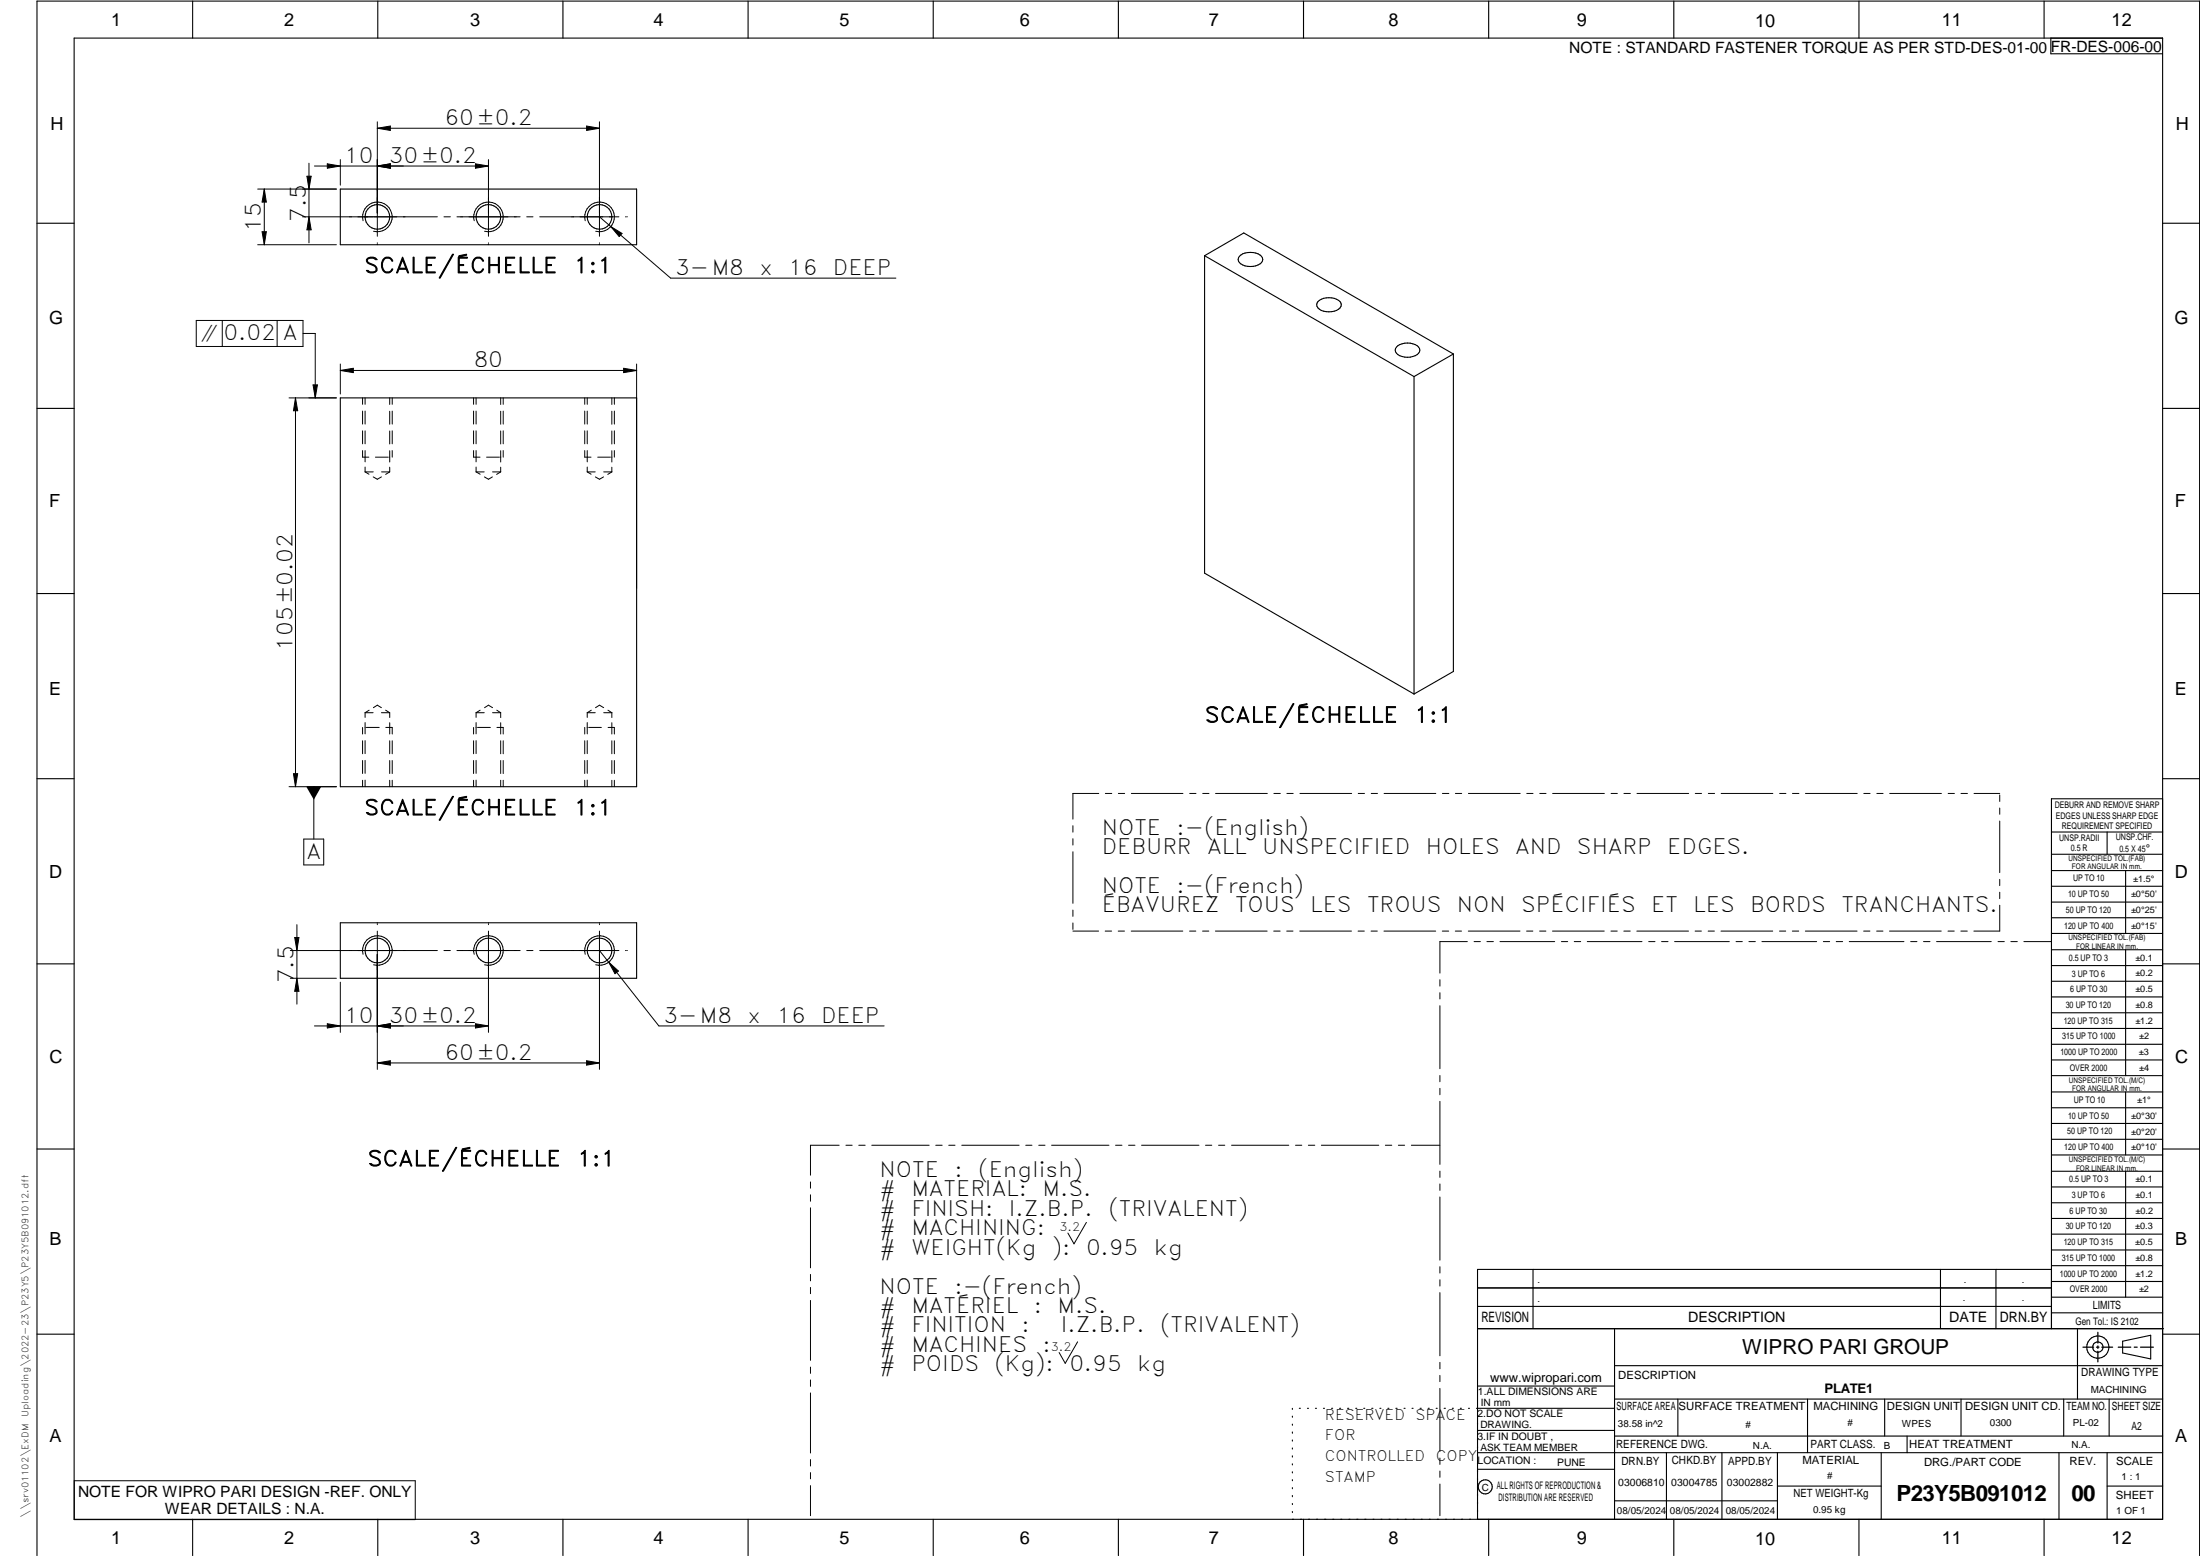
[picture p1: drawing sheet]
<svg xmlns="http://www.w3.org/2000/svg" width="594mm" height="420mm" viewBox="0 0 594 420" stroke-linecap="round" stroke-linejoin="round" font-family="sans-serif">
<g fill="none" stroke="#000" stroke-width=".3">
<path d="M20 10.3h564v400h-564zM52 .3v10M102 .3v10M152 .3v10M202 .3v10M252 .3v10M302 .3v10M352 .3v10M402 .3v10M452 .3v10M502 .3v10M552 .3v10"/>
<path d="M553.8 10.3v4.2h30.2M91.9 51.1h80v15h-80zM10 60.3h10M325.3 69l56.5 32.7M325.3 69v85.8l56.5 32.6M325.3 69l10.6-6.1 56.6 32.7M334.7 69.2a4.7 4.7 0 0 1 5.9 0 1.45 1.45 0 0 1-.9 2.3 4.4 4.4 0 0 1-5.3-1l-.1-.4zM584 60.3h10M355.9 81.4a4.7 4.7 0 0 1 6 0 1.49 1.49 0 0 1-1 2.4 4.9 4.9 0 0 1-5-.7 1.23 1.23 0 0 1 0-1.7zM377.5 93.3a4.5 4.5 0 0 1 5.8 .8 1.87 1.87 0 0 1-1.8 2.2 4.2 4.2 0 0 1-4.7-1.3 1.38 1.38 0 0 1 .7-1.7zM392.5 95.6v85.7l-10.7 6.1M392.5 95.6l-10.7 6.1"/>
<path d="M10 110.3h10M91.9 107.4h80v105h-80zM381.8 101.7v85.7M584 110.3h10M10 160.3h10M584 160.3h10M10 210.3h10M584 215.7h-30v143.1M584 210.3h10M554 224.7h30M554 230.7h30M554 235.1h30"/>
<path d="M554 239.3h30M569 224.7v6M574 235.1v17M91.9 249.2h80v15h-80zM554 243.6h30M554 247.8h30M554 252.1h30M554 256.5h30M574 256.5v33.9M10 260.3h10M554 260.7h30M554 265h30"/>
<path d="M554 269.2h30M554 273.5h30M554 277.7h30M584 260.3h10M554 282h30M554 286.2h30M554 290.4h30M554 294.9h30M554 299.1h30M574 294.9v17M10 310.3h10M554 303.4h30"/>
<path d="M554 307.6h30M554 311.9h30M554 316.3h30M574 316.3v34M584 310.3h10M554 320.5h30M554 324.8h30M554 329h30M554 333.2h30M554 337.5h30M399 358.8h185.2M399 352.8h155"/>
<path d="M399 347.8h155M414 342.8v16M436 358.8v51.5M524 342.8v16M539 342.8v16M554 341.8h30M554 346h30M554 350.3h30M554 354.5h30M554 342.8h-155v67.5M561 358.8v19M10 360.3h10"/>
<path d="M399 374.3h37M436 377.8h148M453.1 377.8v10M488.1 377.8v14.5M508.9 377.8v10M529.5 377.8v10M557.3 377.8v10M569.5 377.8v10M573.2 362.2l7.6-1.6v6.3l-7.6-1.6zM584 368.8h-148M584 360.3h10M349 380.3v.3"/>
<path d="M349 382.4v.3M349 384.6v.3M349 386.7v.3M349 388.8v.3M349 391v.3M349 393.1v.3M349 395.3v.3M349 397.4v.3M349 399.5v.3M350.9 380.3h.2M353.1 380.3h.2M355.2 380.3h.3"/>
<path d="M357.4 380.3h.3M359.6 380.3h.3M361.7 380.3h.3M363.9 380.3h.3M366.1 380.3h.3M368.3 380.3h.2M370.4 380.3h.3M372.6 380.3h.3M374.8 380.3h.3M376.9 380.3h.4M379.1 380.3h.3M381.3 380.3h.3"/>
<path d="M383.4 380.3h.4M385.6 380.3h.3M387.8 380.3h.3M390 380.3h.3M392.2 380.3h.3M394.3 380.3h.3M396.5 380.3h.3M398.7 380.3h37.3M399 396.7h37M399 392.3h185M399 386.2h37M436 387.8h148"/>
<path d="M450 392.3v18M465 392.3v18M480 392.3v18M508 392.3v18M515 387.8v4.5M556 392.3v18M569 392.3v18M52 410.3v9.7M102 410.3v9.7M152 410.3v9.7M202 410.3v9.7M252 410.3v9.7"/>
<path d="M302 410.3v9.7M349 401.7v.3M349 403.8v.4M349 406v.3M349 408.1v.3M352 410.3v9.7M402 410.3v9.7M436 405.3h44M452 410.3v9.7M480 401.3h28M502 410.3v9.7M552 410.3v9.7"/>
<path d="M569 401.3h15M10 420v-419.7h584v419.7"/>
<circle cx="101.9" cy="58.6" r="3.3"/>
<circle cx="131.9" cy="58.6" r="3.3"/>
<circle cx="161.9" cy="58.6" r="3.3"/>
<circle cx="101.9" cy="256.7" r="3.3"/>
<circle cx="131.9" cy="256.7" r="3.3"/>
<circle cx="161.9" cy="256.7" r="3.3"/>
<circle cx="566.5" cy="363.7" r="1.39"/>
<circle cx="566.5" cy="363.8" r="3"/>
<circle cx="401.1" cy="401.5" r="1.9"/>
</g>
<g fill="none" stroke="#000" stroke-width=".27">
<path d="M101.9 34.6l3.5-.6v1.2zM101.9 32.9v30.9M101.9 34.6h60M158.4 34l3.5 .6-3.5 .6zM161.9 32.9v30.9M69.6 51.1h21.2M71.4 51.1v15M71.4 51.1l.5 3.5h-1.1zM81.7 58.5h36.4M82.9 47.6h1.1l-.6 3.5zM83.4 58.5l.6 3.6h-1.1zM83.4 44.1v21.5"/>
<path d="M84.9 44.8h47M88.4 44.2l3.5 .6-3.5 .6zM91.9 43.1v6.9M98 59.6a4 4 0 0 1 3.6-5 4 4 0 0 1 4.3 4.3 4 4 0 0 1-5 3.5M101.9 44.8l3.5-.6v1.2zM119.9 58.5h1.7M123.4 58.5h17.1M128.1 59.6a4 4 0 0 1 3.5-5 4 4 0 0 1 4.3 4.4 4 4 0 0 1-5.1 3.4M128.4 44.2l3.5 .6-3.5 .6zM131.9 43.1v20.7M142.2 58.5h1.7M145.7 58.5h21.4"/>
<path d="M158 59.6a4 4 0 0 1 3.5-5 4 4 0 0 1 4.4 4.3 4 4 0 0 1-5 3.5M161.9 58.5l19.2 16.6h60.8M168.9 58.5h.1M169.2 58.5h.2M69.6 66.1h21.2M70.8 62.6h1.1l-.5 3.5zM101.9 65.6v.1M101.9 65.9v.2M131.9 65.6v.1M131.9 65.9v.2M161.9 65.6v.1M161.9 65.9v.2"/>
<path d="M164.9 61.2l3.1 1.8-.8 .9zM53 86.5h28.8v7.1h-28.8zM60 86.5v7.1M74.8 86.5v7.1M81.8 90h3.3v17.4M91.9 98.3v8.1M168.4 99.4l3.5 .6-3.5 .6zM171.9 98.3v60.6M78.1 107.4h12.7M79.8 107.4v105M79.8 107.4l.6 3.5h-1.2zM84.5 103.9h1.2l-.6 3.5z"/>
<path d="M91.9 100l3.5-.6v1.2zM91.9 100h80M97.9 107.4v1.8M97.9 111v3.5M97.9 116.3v3.5M98.6 107.4v1.8M98.6 111v3.5M98.6 116.3v3.5M105.2 107.4v1.8M105.2 111v3.6M105.2 116.4v3.5M105.9 107.4v1.8"/>
<path d="M105.9 111v3.5M105.9 116.3v3.5M127.9 107.4v1.8M127.9 111v3.5M127.9 116.3v3.5M128.6 107.4v1.8M128.6 111v3.5M128.6 116.3v3.5M135.2 107.4v1.8M135.2 111v3.6M135.2 116.4v3.5M135.9 107.4v1.8"/>
<path d="M135.9 111v3.5M135.9 116.3v3.5M157.9 107.4v1.8M157.9 111v3.5M157.9 116.3v3.5M158.6 107.4v1.8M158.6 111v3.5M158.6 116.3v3.5M165.2 107.4v1.8M165.2 111v3.6M165.2 116.4v3.5M165.9 107.4v1.8"/>
<path d="M165.9 111v3.5M165.9 116.3v3.5M97.9 121.7v1.7h1.7M98.6 127.4h2.2M98.6 126.1v1.3M98.6 121.7v3M98.6 127.4l1 .7M101.4 123.4h3.5M103 128.8l-1.1 .6-1.1-.6M103 127.4h2.2M105.2 126.2v1.2M105.2 127.4l-1.1 .7"/>
<path d="M105.2 121.7v3.1M105.9 121.7v1.7M127.9 121.7v1.7h1.7M128.6 126.1v1.3M128.6 127.4h2.2M128.6 121.7v3M128.6 127.4l1.1 .7M131.4 123.4h3.5M133 128.8l-1.1 .6-1.1-.6M133 127.4h2.2M135.2 126.2v1.2M135.2 127.4l-1.1 .7"/>
<path d="M135.2 121.7v3.1M135.9 121.7v1.7M157.9 121.7v1.7h1.7M158.6 126.1v1.3M158.6 121.7v3M158.6 127.4l1 .7M158.6 127.4h2.1M161.4 123.4h3.4M163 128.8l-1.1 .6-1.1-.6M163 127.4h2.2M165.2 126.2v1.2M165.2 127.4l-1.1 .7"/>
<path d="M165.2 121.7v3.1M165.9 121.7v1.7M97.9 196.4v1.8M98.6 200v3.5M98.6 192.4v1.3M98.6 195.1v3.1M98.6 192.4h2.1M98.9 196.4h3.5M99.7 191.8l-1.1 .6M103 191.1l-1.1-.7-1.1 .7M103 192.4h2.2M104.1 191.8l1.1 .6"/>
<path d="M104.2 196.4h1.7v1.8M105.2 192.4v1.4M105.2 195.2v3M127.9 196.4v1.8M128.6 200v3.5M128.6 192.4v1.3M128.6 195.1v3.1M128.6 192.4h2.2M128.9 196.4h3.5M129.7 191.8l-1.1 .6M133 191.1l-1.1-.7-1.1 .7M133 192.4h2.2"/>
<path d="M134.1 191.8l1.1 .6M134.2 196.4h1.7v1.8M135.2 192.4v1.4M135.2 195.2v3M157.9 196.4v1.8M158.6 200v3.5M158.6 192.4v1.3M158.6 195.1v3.1M158.6 192.4h2.1M159 196.4h3.4M159.7 191.8l-1.1 .6M163 191.1l-1.1-.7-1.1 .7"/>
<path d="M163 192.4h2.2M164.2 191.8l1 .6M164.2 196.4h1.7v1.8M165.2 192.4v1.4M165.2 195.2v3M78.1 212.4h12.7M79.2 208.9h1.2l-.6 3.5zM84.7 212.4v14.2M97.9 200v3.5M97.9 205.4v3.5M97.9 210.7v1.7M98.6 205.3v3.5"/>
<path d="M98.6 210.7v1.7M105.2 200v3.5M105.2 205.4v3.5M105.2 210.7v1.7M105.9 200v3.5M105.9 205.4v3.5M105.9 210.7v1.7M127.9 200v3.5M127.9 205.4v3.5M127.9 210.7v1.7M128.6 205.3v3.5M128.6 210.7v1.7"/>
<path d="M135.2 200v3.5M135.2 205.4v3.5M135.2 210.7v1.7M135.9 200v3.5M135.9 205.4v3.5M135.9 210.7v1.7M157.9 200v3.5M157.9 205.4v3.5M157.9 210.7v1.7M158.6 205.3v3.5M158.6 210.7v1.7M165.2 200v3.5"/>
<path d="M165.2 205.4v3.5M165.2 210.7v1.7M165.9 200v3.5M165.9 205.4v3.5M165.9 210.7v1.7M296.7 214.2h-7v7M298.5 214.2h1.7M302 214.2h1.7M305.5 214.2h13.9M321.3 214.2h1.7M324.8 214.2h1.7M328.2 214.2h14"/>
<path d="M344 214.2h1.7M347.5 214.2h1.7M351 214.2h14M366.8 214.2h1.7M370.3 214.2h1.7M373.8 214.2h13.9M389.5 214.2h1.7M393 214.2h1.7M396.5 214.2h14M412.3 214.2h1.7M415.8 214.2h1.7M419.3 214.2h13.9"/>
<path d="M435.1 214.2h1.6M438.5 214.2h1.8M442 214.2h14M457.8 214.2h1.7M461.3 214.2h1.7M464.8 214.2h13.9M480.6 214.2h1.7M484 214.2h1.8M487.5 214.2h14M503.3 214.2h1.7M506.8 214.2h1.7M510.3 214.2h13.9"/>
<path d="M526.1 214.2h1.7M529.5 214.2h1.8M533.1 214.2h6.9M540 214.7v1.7M540 218.2v1.7M82 226.6h5.4v7h-5.4zM289.7 223v1.7M289.7 226.5v1.7M289.7 230v13.9M540 221.7v13.9M540 237.4v1.7M78.4 256.7h39.7"/>
<path d="M79.6 253.2h1.1l-.5 3.5zM80.2 249.7v21.4M98 257.7a4 4 0 0 1 3.6-5 4 4 0 0 1 4.3 4.3 4 4 0 0 1-5 3.5M101.9 249.2v.1M101.9 249.6v.1M101.9 251.4v37.4M119.9 256.7h1.7M123.4 256.7h17.1M128.1 257.7a4 4 0 0 1 3.5-5 4 4 0 0 1 4.3 4.4 4 4 0 0 1-5.1 3.4M131.9 249.2v.1M131.9 249.6v.1M131.9 251.4v27.4"/>
<path d="M142.2 256.7h1.7M145.7 256.7h21.4M158 257.7a4 4 0 0 1 3.5-5 4 4 0 0 1 4.4 4.3 4 4 0 0 1-5 3.5M161.9 249.2v.1M161.9 249.6v.1M161.9 251.4v37.4M161.9 256.7l16 20.3h60.9M164.4 259.8l2.6 2.4-.9 .7zM168.9 256.7h.1M169.2 256.7h.2M289.7 251.4h7M289.7 245.7v1.7"/>
<path d="M289.7 249.2v1.8M298.4 251.4h1.8M302 251.4h1.7M305.5 251.4h13.9M321.2 251.4h1.7M324.7 251.4h1.7M328.2 251.4h14M344 251.4h1.7M347.5 251.4h1.7M351 251.4h13.9M366.7 251.4h1.7M370.2 251.4h1.7"/>
<path d="M373.7 251.4h14M389.5 251.4h1.7M393 251.4h1.7M396.2 254.3h-7.4v8.5M396.5 251.4h14M398.1 254.3h1.6M401.5 254.3h1.8M405 254.3h14.8M412.2 251.4h1.7M415.7 251.4h1.7M419.2 251.4h14M421.6 254.3h1.7"/>
<path d="M425.1 254.3h1.7M428.6 254.3h14.8M435 251.4h1.7M438.5 251.4h1.7M442 251.4h14M445.2 254.3h1.7M448.7 254.3h1.7M452.2 254.3h14.8M457.7 251.4h1.7M461.3 251.4h1.7M464.7 251.4h14M468.8 254.3h1.7"/>
<path d="M472.3 254.3h1.7M475.8 254.3h14.8M480.5 251.4h1.7M484 251.4h1.7M487.5 251.4h14M492.4 254.3h1.7M495.8 254.3h1.8M499.4 254.3h14.7M503.3 251.4h1.6M506.8 251.4h1.7M510.2 251.4h14M516 254.3h1.6"/>
<path d="M519.4 254.3h1.8M522.9 254.3h14.8M526 251.4h1.7M529.5 251.4h1.7M539.5 254.3h1.7M540 244.4v7h-7M540 240.9v1.8M543 254.3h1.7M546.5 254.3h7.4M78.4 264.2h12.4M80.2 264.2l.5 3.5h-1.1zM84.9 277h47"/>
<path d="M88.4 276.4l3.5 .6-3.5 .6zM91.9 265.2v13.6M101.9 277l3.5-.6v1.2zM128.4 276.4l3.5 .6-3.5 .6zM388.8 264.5v1.8M388.8 268.1v1.6M388.8 271.6v17M101.9 287l3.5-.6v1.2zM101.9 287h60M158.4 286.4l3.5 .6-3.5 .6zM388.8 290.4v1.7M388.8 293.9v1.7"/>
<path d="M388.8 297.4v17M218.9 319.2v1.6M226.6 309.2h-7.7v8.1M228.4 309.2h1.7M231.9 309.2h1.7M235.4 309.2h15.5M252.7 309.2h1.7M256.2 309.2h1.7M259.7 309.2h15.5M277 309.2h1.7M280.5 309.2h1.7M284 309.2h15.5"/>
<path d="M301.2 309.2h1.8M304.8 309.2h1.7M308.3 309.2h15.5M325.5 309.2h1.7M329.1 309.2h1.6M332.6 309.2h15.4M349.8 309.2h1.7M353.3 309.2h1.7M356.8 309.2h15.5M374.1 309.2h1.7M377.6 309.2h1.7M381.1 309.2h7.7"/>
<path d="M388.8 316.2v1.7M388.8 319.7v1.7M218.9 322.6v1.8M218.9 326.1v16.2M293.4 330.1l-3.4 5.8-1.6-2.9M388.8 323.2v17.1M218.9 344.1v1.8M218.9 347.6v1.7M218.9 351.2v16.1M388.8 342.1v1.6M388.8 345.6v1.7M388.8 349v17.1"/>
<path d="M218.9 369.1v1.7M218.9 372.6v1.8M218.9 376.1v16.2M291 362.3l-3.4 5.8-1.6-2.9M388.8 367.9v1.7M388.8 371.4v1.7M388.8 374.9v17M20.1 399.8h92v10.5h-92zM218.9 394.1v1.8M218.9 397.6v1.7M388.8 393.7v1.7M388.8 397.2v1.7"/>
<path d="M218.9 401.2v8.1M388.8 400.7v8.6"/>
</g>
<path d="M566.5 359.7v3M562.5 363.8h2.9M566.1 363.8h.7M566.5 363.4v.7M566.5 364.9v2.8M567.6 363.8h2.9M572 363.8h3.4M576.3 363.8h.8M578 363.8h3.5" fill="none" stroke="#000" stroke-width=".34"/>
<g fill="#000">
<path d="M101.9 34.6l3.5-.6v1.2zM158.4 34l3.5 .6-3.5 .6zM71.4 51.1l.5 3.5h-1.1zM82.9 47.6h1.1l-.6 3.5zM88.4 44.2l3.5 .6-3.5 .6zM101.9 44.8l3.5-.6v1.2zM128.4 44.2l3.5 .6-3.5 .6zM70.8 62.6h1.1l-.5 3.5zM83.4 58.5l.6 3.6h-1.1zM164.9 61.2l3.1 1.8-.8 .9zM91.9 100l3.5-.6v1.2zM168.4 99.4l3.5 .6-3.5 .6z"/>
<path d="M79.8 107.4l.6 3.5h-1.2zM84.5 103.9h1.2l-.6 3.5zM79.2 208.9h1.2l-.6 3.5zM82.7 212.4h4l-2 3.5zM79.6 253.2h1.1l-.5 3.5zM80.2 264.2l.5 3.5h-1.1zM88.4 276.4l3.5 .6-3.5 .6zM101.9 277l3.5-.6v1.2zM128.4 276.4l3.5 .6-3.5 .6zM164.4 259.8l2.6 2.4-.9 .7zM101.9 287l3.5-.6v1.2zM158.4 286.4l3.5 .6-3.5 .6z"/>
</g>
<g font-size="6">
<text x="512.1" y="405.2">P23Y5B091012</text>
<text x="559.4" y="405.2">00</text>
</g>
<g font-size="5.7">
<text x="120.1" y="33.7">60±0.2</text>
<text x="93" y="44">10</text>
<text x="105" y="44">30±0.2</text>
<text x="82.6" y="59.9" transform="rotate(-90 82.6 59.9)">7.5</text>
<text x="70.5" y="62.5" transform="rotate(-90 70.5 62.5)">15</text>
<text x="98.4" y="73.7">SCALE/ÉCHELLE</text>
<text x="154.9" y="73.7">1:1</text>
<text x="182.3" y="74.3">3-M8</text>
<text x="205.1" y="74.3">x</text>
<text x="212.8" y="74.3">16</text>
<text x="224.9" y="74.3">DEEP</text>
<text x="60.4" y="91.8">0.02 A</text>
<text x="127.9" y="99.2">80</text>
<text x="78.9" y="175.7" transform="rotate(-90 78.9 175.7)">105±0.02</text>
<text x="325.3" y="195.1">SCALE/ÉCHELLE</text>
<text x="381.9" y="195.1">1:1</text>
<text x="98.4" y="220.1">SCALE/ÉCHELLE</text>
<text x="154.9" y="220.1">1:1</text>
<text x="297.5" y="225.3">NOTE</text>
<text x="317.7" y="225.3">:-(English)</text>
<text x="82.8" y="231.8">A</text>
<text x="297.5" y="230.6">DEBURR</text>
<text x="326" y="230.6">ALL</text>
<text x="340.9" y="230.6">UNSPECIFIED</text>
<text x="385" y="230.6">HOLES</text>
<text x="409.2" y="230.6">AND</text>
<text x="425.8" y="230.6">SHARP</text>
<text x="450.2" y="230.6">EDGES.</text>
<text x="297.5" y="241.1">NOTE</text>
<text x="317.7" y="241.1">:-(French)</text>
<text x="297.5" y="246.3">ÉBAVUREZ</text>
<text x="333.5" y="246.3">TOUS</text>
<text x="353.8" y="246.3">LES</text>
<text x="369.1" y="246.3">TROUS</text>
<text x="393.4" y="246.3">NON</text>
<text x="410.8" y="246.3">SPÉCIFIÉS</text>
<text x="445.9" y="246.3">ET</text>
<text x="457.2" y="246.3">LES</text>
<text x="472.6" y="246.3">BORDS</text>
<text x="497.2" y="246.3">TRANCHANTS.</text>
<text x="79.3" y="265.5" transform="rotate(-90 79.3 265.5)">7.5</text>
<text x="93" y="276.1">10</text>
<text x="105" y="276.1">30±0.2</text>
<text x="179.1" y="276.1">3-M8</text>
<text x="201.9" y="276.1">x</text>
<text x="209.7" y="276.1">16</text>
<text x="221.7" y="276.1">DEEP</text>
<text x="120.1" y="286.1">60±0.2</text>
<text x="99.3" y="314.9">SCALE/ÉCHELLE</text>
<text x="155.8" y="314.9">1:1</text>
<text x="237.5" y="317.8">NOTE</text>
<text x="257.7" y="317.8">:</text>
<text x="264.1" y="317.8">(English)</text>
<text x="237.5" y="323">#</text>
<text x="246.1" y="323">MATERIAL:</text>
<text x="281.5" y="323">M.S.</text>
<text x="237.5" y="328.3">#</text>
<text x="246.1" y="328.3">FINISH:</text>
<text x="272.4" y="328.3">I.Z.B.P.</text>
<text x="299.3" y="328.3">(TRIVALENT)</text>
<text x="237.5" y="333.5">#</text>
<text x="246.1" y="333.5">MACHINING:</text>
<text x="237.5" y="338.8">#</text>
<text x="246.1" y="338.8">WEIGHT(Kg</text>
<text x="284" y="338.8">):</text>
<text x="293.3" y="338.8">0.95</text>
<text x="311.6" y="338.8">kg</text>
<text x="237.5" y="349.3">NOTE</text>
<text x="257.7" y="349.3">:-(French)</text>
<text x="237.5" y="354.5">#</text>
<text x="237.5" y="359.8">#</text>
<text x="246.1" y="359.8">FINITION</text>
<text x="246.1" y="354.5">MATÉRIEL</text>
<text x="275.8" y="359.8">:</text>
<text x="279.2" y="354.5">:</text>
<text x="285.6" y="354.5">M.S.</text>
<text x="286.4" y="359.8">I.Z.B.P.</text>
<text x="313.3" y="359.8">(TRIVALENT)</text>
<text x="237.5" y="365">#</text>
<text x="246.1" y="365">MACHINES</text>
<text x="281.5" y="365">:</text>
<text x="237.5" y="370.3">#</text>
<text x="246.1" y="370.3">POIDS</text>
<text x="268.5" y="370.3">(Kg):</text>
<text x="288.8" y="370.3">0.95</text>
<text x="307.1" y="370.3">kg</text>
</g>
<text font-size="5.6" x="470.5" y="365.5">WIPRO PARI GROUP</text>
<text font-size="5.4" x="54.3" y="91.8">i</text>
<g font-size="4.9">
<text x="30" y="6.9">1</text>
<text x="76.7" y="6.9">2</text>
<text x="127" y="6.9">3</text>
<text x="176.5" y="6.9">4</text>
<text x="226.7" y="6.9">5</text>
<text x="275.4" y="6.9">6</text>
<text x="326.4" y="6.9">7</text>
<text x="375" y="6.9">8</text>
<text x="425.8" y="6.9">9</text>
<text x="473.9" y="7.3">10</text>
<text x="524.3" y="6.9">11</text>
<text x="570.2" y="6.9">12</text>
<text x="13.6" y="35.1">H</text>
<text x="587.6" y="35.1">H</text>
<text x="13.2" y="87.5">G</text>
<text x="587.2" y="87.5">G</text>
<text x="13.2" y="137">F</text>
<text x="587.2" y="137">F</text>
<text x="13.2" y="187.6">E</text>
<text x="587.2" y="187.6">E</text>
<text x="13.2" y="237">D</text>
<text x="587.2" y="237">D</text>
<text x="13.4" y="287.1">C</text>
<text x="587.4" y="287.1">C</text>
<text x="13.4" y="336.2">B</text>
<text x="587.4" y="336.2">B</text>
<text x="13.4" y="389.3">A</text>
<text x="587.4" y="389.3">A</text>
<text x="30" y="416.9">1</text>
<text x="76.7" y="416.9">2</text>
<text x="127" y="416.9">3</text>
<text x="176.5" y="416.9">4</text>
<text x="226.7" y="416.9">5</text>
<text x="275.4" y="416.9">6</text>
<text x="326.4" y="416.9">7</text>
<text x="375" y="416.9">8</text>
<text x="425.8" y="416.9">9</text>
<text x="473.9" y="417.3">10</text>
<text x="524.3" y="416.9">11</text>
<text x="570.2" y="416.9">12</text>
</g>
<g font-size="4.2">
<text x="423.7" y="14.3">NOTE : STANDARD FASTENER TORQUE AS PER STD-DES-01-00</text>
<text x="553.8" y="14">FR-DES-006-00</text>
<text x="21.1" y="404.3">NOTE FOR WIPRO PARI DESIGN -REF. ONLY</text>
<text x="44.5" y="408.8">WEAR DETAILS : N.A.</text>
</g>
<g font-size="3.9">
<text x="400" y="357.1">REVISION</text>
<text x="455.9" y="357.1">DESCRIPTION</text>
<text x="526.4" y="357.1">DATE</text>
<text x="540" y="357.1">DRN.BY</text>
<text x="357.8" y="383.3">RESERVED</text>
<text x="382.3" y="383.3">SPACE</text>
<text x="357.8" y="388.9">FOR</text>
<text x="357.8" y="394.5">CONTROLLED</text>
<text x="387.8" y="394.5">COPY</text>
<text x="357.8" y="400">STAMP</text>
</g>
<text font-size="3.6" x="492.7" y="376.1">PLATE1</text>
<text font-size="3.5" x="402.4" y="373.3">www.wipropari.com</text>
<g font-size="3.1">
<text x="286.1" y="332.5">3.2</text>
<text x="565.1" y="353.5">LIMITS</text>
<text x="283.8" y="364.7">3.2</text>
<text x="562" y="371.7">DRAWING TYPE</text>
<text x="437" y="372.3">DESCRIPTION</text>
<text x="436.5" y="380.8">SURFACE AREA</text>
<text x="453.3" y="380.8">SURFACE TREATMENT</text>
<text x="489.7" y="380.8">MACHINING</text>
<text x="509.5" y="380.8">DESIGN UNIT</text>
<text x="530.6" y="380.8">DESIGN UNIT CD.</text>
<text x="558" y="380.6">TEAM NO.</text>
<text x="570.3" y="380.7">SHEET SIZE</text>
<text x="575.6" y="386.1">A2</text>
<text x="436.4" y="391.1">REFERENCE DWG.</text>
<text x="437.8" y="395.5">DRN.BY</text>
<text x="451.4" y="395.4">CHKD.BY</text>
<text x="466.6" y="395.5">APPD.BY</text>
<text x="486.7" y="395.4">MATERIAL</text>
<text x="488.9" y="390.9">PART CLASS.</text>
<text x="515.6" y="390.9">HEAT TREATMENT</text>
<text x="519.6" y="395.9">DRG./PART CODE</text>
<text x="558.9" y="395.5">REV.</text>
<text x="571.4" y="395.6">SCALE</text>
<text x="484.3" y="404.2">NET WEIGHT-Kg</text>
<text x="571.4" y="404.7">SHEET</text>
</g>
<text font-size="3" x="579.5" y="230.1">°</text>
<g font-size="2.8">
<text x="560.4" y="357.7">Gen Tol.: IS 2102</text>
<text x="399.1" y="376.6">1.ALL DIMENSIONS ARE</text>
<text x="399" y="382.7">2.DO NOT SCALE</text>
<text x="399" y="388.7">3.IF IN DOUBT ,</text>
<text x="399" y="395.4">LOCATION :</text>
<text x="420.5" y="396">PUNE</text>
<text x="404.2" y="402">ALL RIGHTS OF REPRODUCTION &amp;</text>
<text x="437" y="401.2">03006810</text>
<text x="451.3" y="401.2">03004785</text>
<text x="466.3" y="401.2">03002882</text>
<text x="404.7" y="405.4">DISTRIBUTION ARE RESERVED</text>
</g>
<g font-size="2.7">
<text x="564.6" y="376.2">MACHINING</text>
<text x="399.9" y="379.7">IN mm</text>
<text x="399.7" y="385.7">DRAWING.</text>
<text x="436.9" y="385.4">38.58 in^2</text>
<text x="471.4" y="385.5">#</text>
<text x="498.9" y="385">#</text>
<text x="513.6" y="385.3">WPES</text>
<text x="537.3" y="385.1">0300</text>
<text x="559.7" y="385.1">PL-02</text>
<text x="399.7" y="391.8">ASK TEAM MEMBER</text>
<text x="473.4" y="391.2">N.A.</text>
<text x="508.7" y="391.2">B</text>
<text x="559.3" y="391.1">N.A.</text>
<text x="493.4" y="399.5">#</text>
<text x="572.8" y="399.7">1 : 1</text>
<text x="400.1" y="402.5">C</text>
<text x="436.6" y="408.7">08/05/2024</text>
<text x="450.9" y="408.8">08/05/2024</text>
<text x="466" y="408.9">08/05/2024</text>
<text x="489.6" y="408.5">0.95 kg</text>
<text x="571.4" y="408.7">1 OF 1</text>
</g>
<g font-size="2.5">
<text x="554.9" y="218.3">DEBURR AND REMOVE SHARP</text>
<text x="555.2" y="221">EDGES UNLESS SHARP EDGE</text>
<text x="556.1" y="227.1">UNSP.RADII</text>
<text x="556.8" y="223.8">REQUIREMENT SPECIFIED</text>
<text x="571.4" y="226.9">UNSP.CHF.</text>
<text x="559.2" y="229.9">0.5 R</text>
<text x="572.3" y="230.1">0.5 X 45</text>
<text x="559.8" y="238">UP TO 10</text>
<text x="576.1" y="238.1">±1.5°</text>
<text x="558.5" y="242.2">10 UP TO 50</text>
<text x="575.5" y="242.3">±0°50'</text>
<text x="557.4" y="250.7">120 UP TO 400</text>
<text x="557.9" y="246.5">50 UP TO 120</text>
<text x="575.5" y="250.7">±0°15'</text>
<text x="575.5" y="246.5">±0°25'</text>
<text x="558.7" y="259.4">0.5 UP TO 3</text>
<text x="559.5" y="263.7">3 UP TO 6</text>
<text x="576.6" y="263.6">±0.2</text>
<text x="576.6" y="259.4">±0.1</text>
<text x="559" y="267.9">6 UP TO 30</text>
<text x="576.6" y="267.9">±0.5</text>
<text x="557.8" y="272.2">30 UP TO 120</text>
<text x="576.6" y="272.2">±0.8</text>
<text x="556.9" y="280.7">315 UP TO 1000</text>
<text x="557.3" y="276.4">120 UP TO 315</text>
<text x="576.6" y="276.4">±1.2</text>
<text x="577.7" y="280.7">±2</text>
<text x="556.4" y="284.9">1000 UP TO 2000</text>
<text x="577.6" y="284.9">±3</text>
<text x="558.9" y="289.2">OVER 2000</text>
<text x="577.7" y="289.3">±4</text>
<text x="560" y="297.9">UP TO 10</text>
<text x="577.1" y="297.9">±1°</text>
<text x="558.5" y="302.1">10 UP TO 50</text>
<text x="575.5" y="302.1">±0°30'</text>
<text x="557.4" y="310.6">120 UP TO 400</text>
<text x="558.2" y="306.3">50 UP TO 120</text>
<text x="575.5" y="310.6">±0°10'</text>
<text x="575.5" y="306.4">±0°20'</text>
<text x="558.8" y="319.2">0.5 UP TO 3</text>
<text x="559.4" y="323.4">3 UP TO 6</text>
<text x="576.6" y="319.2">±0.1</text>
<text x="576.6" y="323.5">±0.1</text>
<text x="558.9" y="327.7">6 UP TO 30</text>
<text x="576.7" y="327.7">±0.2</text>
<text x="557.8" y="332">30 UP TO 120</text>
<text x="576.6" y="332">±0.3</text>
<text x="556.8" y="340.5">315 UP TO 1000</text>
<text x="557.3" y="336.3">120 UP TO 315</text>
<text x="576.6" y="336.3">±0.5</text>
<text x="576.6" y="340.5">±0.8</text>
<text x="415.2" y="346.4">.</text>
<text x="530.3" y="346.5">.</text>
<text x="545.9" y="346.4">.</text>
<text x="556.2" y="344.7">1000 UP TO 2000</text>
<text x="576.6" y="344.7">±1.2</text>
<text x="415.2" y="351.5">.</text>
<text x="530" y="351.3">.</text>
<text x="545.9" y="351.4">.</text>
<text x="558.9" y="349">OVER 2000</text>
<text x="577.6" y="349">±2</text>
</g>
<g font-size="2.4">
<text x="7.7" y="382.7" transform="rotate(-90 7.7 382.7)">Uploading\2022-23\P23Y5\P23Y5B091012.dft</text>
<text x="7.7" y="409.8" transform="rotate(-90 7.7 409.8)">\\srv01102\ExDM</text>
</g>
<g font-size="2.1">
<text x="558.5" y="232.4">UNSPECIFIED TOL.(FAB)</text>
<text x="559.5" y="234.7">FOR ANGULAR IN mm.</text>
<text x="558.6" y="253.9">UNSPECIFIED TOL.(FAB)</text>
<text x="560.7" y="256.3">FOR LINEAR IN mm.</text>
<text x="558.7" y="292.3">UNSPECIFIED TOL.(M/C)</text>
<text x="559.6" y="294.7">FOR ANGULAR IN mm.</text>
<text x="558.7" y="313.7">UNSPECIFIED TOL.(M/C)</text>
<text x="560.6" y="316.1">FOR LINEAR IN mm.</text>
</g>
</svg>
